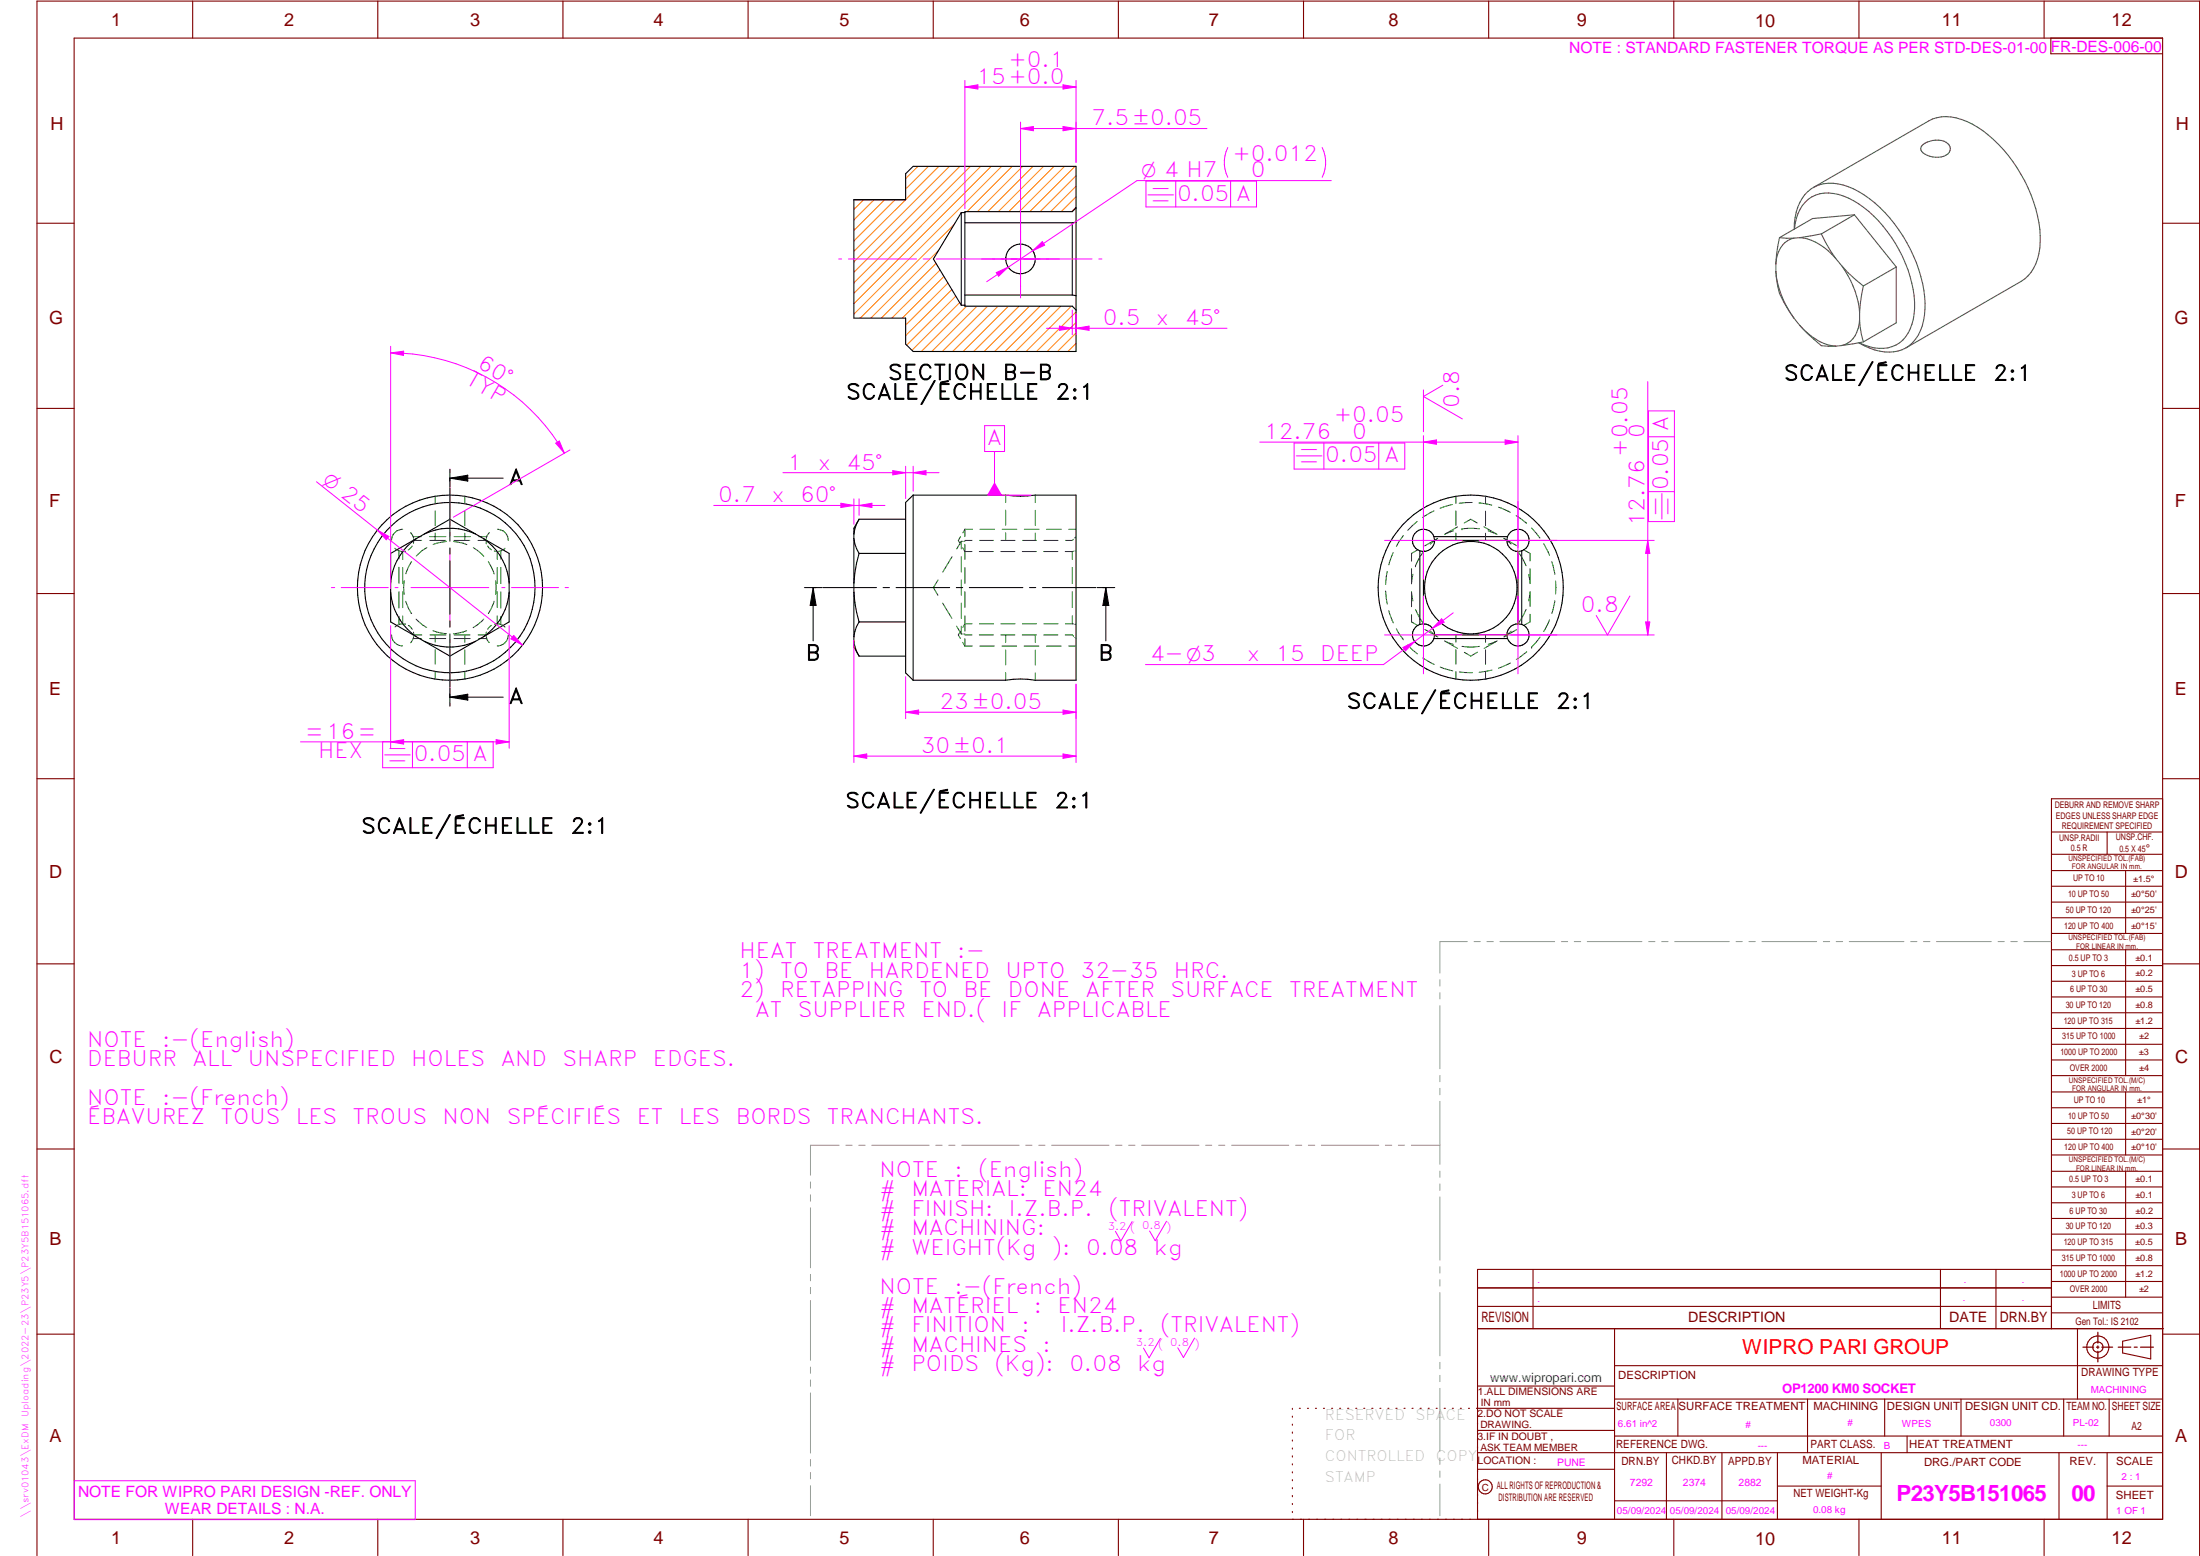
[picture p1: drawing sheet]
<svg xmlns="http://www.w3.org/2000/svg" width="594mm" height="420mm" viewBox="0 0 594 420" stroke-linecap="round" stroke-linejoin="round" font-family="sans-serif">
<g fill="none" stroke="#800000" stroke-width=".3">
<path d="M20 10.3h564v400h-564zM52 .3v10M102 .3v10M152 .3v10M202 .3v10M252 .3v10M302 .3v10M352 .3v10M402 .3v10M452 .3v10M502 .3v10M552 .3v10"/>
<path d="M553.8 10.3v4.2h30.2M10 60.3h10M584 60.3h10M10 110.3h10M584 110.3h10M10 160.3h10M584 160.3h10M10 210.3h10M584 215.7h-30v143.1M584 210.3h10M554 224.7h30M554 230.7h30"/>
<path d="M554 235.1h30M554 239.3h30M569 224.7v6M574 235.1v17M554 243.6h30M554 247.8h30M554 252.1h30M554 256.5h30M574 256.5v33.9M10 260.3h10M554 260.7h30M554 265h30"/>
<path d="M554 269.2h30M554 273.5h30M554 277.7h30M584 260.3h10M554 282h30M554 286.2h30M554 290.4h30M554 294.9h30M554 299.1h30M574 294.9v17M10 310.3h10M554 303.4h30"/>
<path d="M554 307.6h30M554 311.9h30M554 316.3h30M574 316.3v34M584 310.3h10M554 320.5h30M554 324.8h30M554 329h30M554 333.2h30M554 337.5h30M399 358.8h185.2M399 352.8h155"/>
<path d="M399 347.8h155M414 342.8v16M436 358.8v51.5M524 342.8v16M539 342.8v16M554 341.8h30M554 346h30M554 350.3h30M554 354.5h30M554 342.8h-155v67.5M561 358.8v19M10 360.3h10"/>
<path d="M399 374.3h37M436 377.8h148M453.1 377.8v10M488.1 377.8v14.5M508.9 377.8v10M529.5 377.8v10M557.3 377.8v10M569.5 377.8v10M573.2 362.2l7.6-1.6v6.3l-7.6-1.6zM584 368.8h-148M584 360.3h10M349 380.3v.3"/>
<path d="M349 382.4v.3M349 384.6v.3M349 386.7v.3M349 388.8v.3M349 391v.3M349 393.1v.3M349 395.3v.3M349 397.4v.3M349 399.5v.3M350.9 380.3h.2M353.1 380.3h.2M355.2 380.3h.3"/>
<path d="M357.4 380.3h.3M359.6 380.3h.3M361.7 380.3h.3M363.9 380.3h.3M366.1 380.3h.3M368.3 380.3h.2M370.4 380.3h.3M372.6 380.3h.3M374.8 380.3h.3M376.9 380.3h.4M379.1 380.3h.3M381.3 380.3h.3"/>
<path d="M383.4 380.3h.4M385.6 380.3h.3M387.8 380.3h.3M390 380.3h.3M392.2 380.3h.3M394.3 380.3h.3M396.5 380.3h.3M398.7 380.3h37.3M399 396.7h37M399 392.3h185M399 386.2h37M436 387.8h148"/>
<path d="M450 392.3v18M465 392.3v18M480 392.3v18M508 392.3v18M515 387.8v4.5M556 392.3v18M569 392.3v18M52 410.3v9.7M102 410.3v9.7M152 410.3v9.7M202 410.3v9.7M252 410.3v9.7"/>
<path d="M302 410.3v9.7M349 401.7v.3M349 403.8v.4M349 406v.3M349 408.1v.3M352 410.3v9.7M402 410.3v9.7M436 405.3h44M452 410.3v9.7M480 401.3h28M502 410.3v9.7M552 410.3v9.7"/>
<path d="M569 401.3h15M10 420v-419.7h584v419.7"/>
<circle cx="566.5" cy="363.7" r="1.39"/>
<circle cx="566.5" cy="363.8" r="3"/>
<circle cx="401.1" cy="401.5" r="1.9"/>
</g>
<g fill="none" stroke="#f0f" stroke-width=".27">
<path d="M85.5 130.1l55.6 44.1M121.5 126.7v.9M121.5 129.3v12.8M89.5 158.7h.9M92.2 158.7h12.7M106.7 158.7h.8M111 158.7h21M121.5 143.8v.9M121.5 148.2v21M135.5 158.7h.8M138.1 158.7h12.7M152.6 158.7h.9"/>
<path d="M121.5 172.7v.8M121.5 175.3v12.7M138.7 171.6l2.4 2.6-3.1-1.7zM121.5 189.8v.9M305.7 329.9l-3 5.2-1.5-2.6M315 329.8l-3.1 5.2-1.5-2.6M313.3 361.4l-3 5.2-1.5-2.6M322.6 361.3l-3 5.3-1.6-2.7M20.1 399.8h92v10.5h-92z"/>
</g>
<g fill="none" stroke="#949494" stroke-width=".27">
<path d="M396.2 254.3h-7.4v8.5M398.1 254.3h1.6M401.5 254.3h1.8M405 254.3h14.8M421.6 254.3h1.7M425.1 254.3h1.7M428.6 254.3h14.8M445.2 254.3h1.7M448.7 254.3h1.7M452.2 254.3h14.8M468.8 254.3h1.7M472.3 254.3h1.7"/>
<path d="M475.8 254.3h14.8M492.4 254.3h1.7M495.8 254.3h1.8M499.4 254.3h14.7M516 254.3h1.6M519.4 254.3h1.8M522.9 254.3h14.8M539.5 254.3h1.7M543 254.3h1.7M546.5 254.3h7.4M388.8 264.5v1.8M388.8 268.1v1.6"/>
<path d="M388.8 271.6v17M388.8 290.4v1.7M388.8 293.9v1.7M388.8 297.4v17M218.9 319.2v1.6M226.6 309.2h-7.7v8.1M228.4 309.2h1.7M231.9 309.2h1.7M235.4 309.2h15.5M252.7 309.2h1.7M256.2 309.2h1.7M259.7 309.2h15.5"/>
<path d="M277 309.2h1.7M280.5 309.2h1.7M284 309.2h15.5M301.2 309.2h1.8M304.8 309.2h1.7M308.3 309.2h15.5M325.5 309.2h1.7M329.1 309.2h1.6M332.6 309.2h15.4M349.8 309.2h1.7M353.3 309.2h1.7M356.8 309.2h15.5"/>
<path d="M374.1 309.2h1.7M377.6 309.2h1.7M381.1 309.2h7.7M388.8 316.2v1.7M388.8 319.7v1.7M218.9 322.6v1.8M218.9 326.1v16.2M388.8 323.2v17.1M218.9 344.1v1.8M218.9 347.6v1.7M218.9 351.2v16.1M388.8 342.1v1.6"/>
<path d="M388.8 345.6v1.7M388.8 349v17.1M218.9 369.1v1.7M218.9 372.6v1.8M218.9 376.1v16.2M388.8 367.9v1.7M388.8 371.4v1.7M388.8 374.9v17M218.9 394.1v1.8M218.9 397.6v1.7M388.8 393.7v1.7M388.8 397.2v1.7"/>
<path d="M218.9 401.2v8.1M388.8 400.7v8.6"/>
</g>
<path d="M566.5 359.7v3M562.5 363.8h2.9M566.1 363.8h.7M566.5 363.4v.7M566.5 364.9v2.8M567.6 363.8h2.9M572 363.8h3.4M576.3 363.8h.8M578 363.8h3.5" fill="none" stroke="#800000" stroke-width=".34"/>
<g fill="none" stroke="#008000" stroke-width=".27">
<path d="M117.5 134v1.9M117.5 138v3.9M125.5 134v2M125.5 138v3.9M106.6 148a3.1 3.1 0 0 0 2.1 .9M107.7 148.8v2.1M107.7 153.2v4.3M107.7 159.8v4.4M108.7 142.9a3 3 0 0 0-3 3M108.7 148.9v2.2M108.7 153.3v4.3M108.7 159.8v4.3"/>
<path d="M109.2 156.8l-.2 1.9 .1 1.8M109.4 148.8l-.7 .1M109.4 148.8h.1M110.9 143.8a2.84 2.84 0 0 1 .9 2.1M111.2 151.6l-.9 1.5-.7 1.8M111.3 147.4l-1.1 1.1M111.6 144.9h2.2M111.8 145.9l-.2 .8M111.8 145.9h2.1M115.3 147.9l-1.3 .7-1.6 1.6M116 144.9h4.4M116.1 145.9h4.3"/>
<path d="M117.5 143.9v2M120.6 146.2l-3.6 .8M122.5 146.2l2.6 .5 1 .4M122.6 145.9h4.3M122.6 144.9h4.4M125.5 144v1.9M127.8 147.9l1.1 .7 1.7 1.6M129.1 145.9h2.2M129.3 144.9h2.1M131.3 145.9v.7M131.3 146.6h.1M131.7 147.4l1 1.1"/>
<path d="M131.9 151.7l1.5 3.3M132.2 143.8a2.66 2.66 0 0 0-.9 2.1M133.5 148.8l.8 .1M133.9 156.8v3.7M134.3 148.9v2.1M134.3 153.2v4.4M134.3 159.8v4.2M134.3 142.9a2.96 2.96 0 0 1 2.9 3M135.2 148.8v2.2M135.2 153.2v4.4M135.2 159.8v4.4M136.3 148a2.84 2.84 0 0 1-2 .9"/>
<path d="M105.7 171.4a2.96 2.96 0 0 0 3 3M107.7 166.4v2.2M108.7 168.4a3.1 3.1 0 0 0-2 .9M108.7 168.4l.8 .1M108.7 166.3v2.1M109.6 162.3l.7 2 .9 1.4M110.3 168.9l1 1M111.6 172.4h2.1M111.6 170.7l.2 .7M111.8 171.5h2.1M111.8 171.4a3.1 3.1 0 0 1-.9 2.2M112.3 167.2l1.7 1.5 1.2 .8"/>
<path d="M116 172.4h4.3M116.1 171.5h4.3M116.9 170.3l3.6 .8M117.5 171.4v2M117.5 175.4v3.9M122.6 172.4h4.4M122.6 171.5h4.3M125.5 171.5v1.9M125.5 175.5v3.9M126 170.3l-3.6 .9M129.1 171.5h2.2M129.2 172.4h2.2"/>
<path d="M130.6 167.2l-2.8 2.3M131.3 171.4a2.64 2.64 0 0 0 .8 2.1M131.4 170.6l-.1 .8M132.8 168.9l-1.1 1M133.4 162.3l-.7 2-.8 1.4M134.3 168.4l-.8 .1M134.3 166.3v2.1M134.3 168.4a2.84 2.84 0 0 1 2 .9M135.2 166.5v2.1M137.2 171.5a2.89 2.89 0 0 1-2.9 2.9M117.5 181.4v1.9M125.5 181.4v1.9"/>
</g>
<g fill="none" stroke="#000" stroke-width=".3">
<path d="M105.5 149.4l16-9.2 16 9.2v18.5l-16 9.3-16-9.3zM105.5 159.9a16.3 16.3 0 0 0 6.9 12M112.4 145.5a16.3 16.3 0 0 0-6.9 11.9M114.6 144.2a16.2 16.2 0 0 1 13.8 0M130.6 145.5a16 16 0 0 1 6.9 11.9M137.5 159.9a16.3 16.3 0 0 1-6.9 12M114.6 173.2a16.2 16.2 0 0 0 13.8 0"/>
<circle cx="121.5" cy="158.7" r="23"/>
<circle cx="121.5" cy="158.7" r="25"/>
</g>
<g fill="none" stroke="#545659" stroke-width=".3">
<path d="M519.3 39a5.9 5.9 0 0 1 6.7-.2 1.99 1.99 0 0 1 .5 2 1.99 1.99 0 0 1-1.6 1.4 5.6 5.6 0 0 1-6.2-1.6 1.36 1.36 0 0 1 .6-1.6zM489.7 50.6l31.1-17.9a11.3 11.3 0 0 1 10.3 .1 33.8 33.8 0 0 1 14.7 14.3 32.7 32.7 0 0 1 4.8 21.4 11.2 11.2 0 0 1-4.8 7.5l-31.1 17.9M500.8 58l-11.3 1-9 5.2M500.8 58l-9 5.2M500.8 58l11.3 14.1M479.5 71.2v2.1M479.5 73.3a18.8 18.8 0 0 0 3.5 10.5l1.4 2.1M479.5 73.3a25.4 25.4 0 0 0 4.9 12.6M480.5 64.2l3.9 .1M480.5 64.2l-.8 4.7-.2 2.3M484.4 64.3a6.8 6.8 0 0 0-4.9 6.9M484.5 61.9a13.1 13.1 0 0 1 4.7-11 11.3 11.3 0 0 1 11.3 .1 37.6 37.6 0 0 1 17.7 21.9 23.6 23.6 0 0 1 .4 16.4 9.9 9.9 0 0 1-3.9 4.6"/>
<path d="M484.6 61.8a10.2 10.2 0 0 1 5.7-9.1 12.2 12.2 0 0 1 10.2 1.5 35.6 35.6 0 0 1 16.5 29 11.9 11.9 0 0 1-4.1 9.4 9.9 9.9 0 0 1-9.5 .5l-1.4-.6M486 64.2l-1.6 .1M486 64.2a14.3 14.3 0 0 1 9.7 5.6M491.8 63.2l-5.8 1M491.8 63.2l2.5 4.5 1.4 2.1M495.7 69.8l1.6 1.9M497.3 71.7a25.7 25.7 0 0 1 4.9 12.6M497.3 71.7l1.8 2 4.1 3.5M503.2 77.2l-1 7.1M512.1 72.1l-8.9 5.1M512.1 72.1v15.1l-8.9 5.1M484.4 85.9l1.6 1.9"/>
<path d="M486 87.8l1.8 2 4 3.5 3.9 .2M486 87.8a15.4 15.4 0 0 0 9.7 5.7M497.3 93.3l-1.6 .2M501.9 92.6a13.9 13.9 0 0 0 11.7 1.8l1.1-.5M502.2 84.3v2.1M502.2 86.4a6.8 6.8 0 0 1-4.9 6.9M502.2 86.4l.1 2 .9 3.9M503.2 92.3l-5.9 1"/>
</g>
<path d="M121.5 126.7v4.8M121.5 131.7v14.4M121.5 129.1h14.4M121.5 129.1l4.8-.8v1.6zM121.5 148v1.6M121.5 151.4v14.5M121.5 167.6v1.8M121.5 171.2v14.4M121.5 188.3l4.8-.8v1.6zM121.5 185.8v4.9M121.5 188.3h14.4" fill="none" stroke="#000" stroke-width=".27"/>
<path d="M121.5 129.1l4.8-.8v1.6zM121.5 188.3l4.8-.8v1.6z" fill="#000"/>
<path d="M138.7 171.6l2.4 2.6-3.1-1.7z" fill="#f0f"/>
<path d="M101.9 143.1l3.1 1.8-.7 .9z" fill="none" stroke="#f0f" stroke-width=".27"/>
<path d="M101.9 143.1l3.1 1.8-.7 .9z" fill="#f0f"/>
<g fill="none" stroke="#000" stroke-width=".3">
<path d="M230.6 53.9h14M244.6 53.9v-7l2-2h44v50h-44l-2-2v-7h-14v-32M259.6 57.4v25M259.6 57.4h1M259.6 57.4l-7.6 12.5 7.6 12.5M290.6 60l-1 .2M290.6 56.1l-1 1.1h-29v25.5h29l1 1M260.6 79.7h29M260.6 60.2h29M289.6 60.2v19.5M289.6 79.7l1 .1M259.6 82.4h1"/>
<path d="M246.6 133.7h25a27.2 27.2 0 0 0 8 0h11v50h-11a23.8 23.8 0 0 0-8 0h-25M246.6 133.7v50M246.6 133.7l-2 2v46l2 2M230.6 145.5l.2 1.4 1.2 2.5M230.6 159.9l.7 5.4 .7 2.6M232 140.2h12.6M232 149.4h12.6M232 140.2l-1.4 2.4v32.1l1.4 2.5M232 140.2l-1.2 2.6-.2 1.4M232 149.4l-.7 2.7-.7 5.3M383.4 148.8v19.8M383.4 148.8l1 .1"/>
<path d="M384.4 148.9v19.5M387.2 144.9l.2 1M387.2 144.9a3 3 0 0 0-4.9-1.1 3 3 0 0 0 1.1 5M387.2 144.9h19.9M387.4 145.9h19.5M387.4 145.9a2.98 2.98 0 0 1-3 3M406.9 145.9a3.1 3.1 0 0 0 3 3M407.1 144.9l-.2 1M407.1 144.9a3 3 0 0 1 4.9-1.1 3 3 0 0 1-1.1 5M409.9 148.9v19.5M410.9 148.8l-1 .1M410.9 148.8v19.8"/>
<path d="M230.6 173.2l.7 2.7 .7 1.3M232 167.9h12.6M232 177.2h12.6M232 167.9l-.7 1.3-.7 2.7M383.4 168.6a2.99 2.99 0 0 0-1.1 5 2.99 2.99 0 0 0 4.9-1.2M384.4 168.4l-1 .2M384.4 168.4a2.92 2.92 0 0 1 3 3.1M387.2 172.4h19.9M387.4 171.5l-.2 .9M387.4 171.4h19.5M406.9 171.5l.2 .9M409.9 168.4a2.98 2.98 0 0 0-3 3.1"/>
<path d="M409.9 168.4l1 .2M410.9 168.6a3 3 0 0 1 1.1 5 3 3 0 0 1-4.9-1.2"/>
<circle cx="275.6" cy="69.9" r="4"/>
<circle cx="397.1" cy="158.7" r="25"/>
<circle cx="397.2" cy="158.7" r="12.5"/>
</g>
<g fill="none" stroke="#008000" stroke-width=".27">
<path d="M271.6 133.7v2M271.6 137.8v4M279.6 133.7v2M279.6 137.8v4.1M387.2 138l-3 1.7M392.3 136.2l-3.4 1M393.1 134v1.9M393.1 138v3.9M397.5 135.7l-3.5 .2M399.4 135.8l3.4 .6M401.1 134v2M401.1 138v3.9"/>
<path d="M404.6 136.9l3.2 1.4M409.4 139.2l2.8 2.1M230.6 143.9v.3M230.8 143.2l-.1 .3M253.3 156.6l-1.3 2.1 1.3 2M257.1 150.3l-2.5 4.2M259.4 144.9l-.6 1 .5 1M259.6 146.2v2M259.6 150.3v4.2M259.6 156.6v4.1M259.6 146.2l-1.2 2M259.6 146.2h.3"/>
<path d="M260 147.9l.6 1h1.9M260.3 146.2h.3M260.6 142.9v2M260.6 147v4M260.6 153.2v4.4M260.6 159.8v4.2M260.6 145.9h1.9M260.6 142.9l-.6 1M260.6 142.9h2M264.4 148.9h3.9M264.5 145.9h3.8M264.6 142.9h4"/>
<path d="M270.2 148.9h3.9M270.3 145.9h3.8M270.6 142.9h4M271.6 143.9v2M276 148.9h3.9M276.1 145.9h3.8M276.6 142.9h4M279.6 143.9v2M281.8 148.9h3.9M281.9 145.9h3.8M282.6 142.9h4M287.6 148.9h2"/>
<path d="M288.6 142.9h2M289.6 148.9v2.1M289.6 153.2v4.4M289.6 159.8v4.2M289.9 145.6l-.3 .3h-1.9M289.9 148.8l-.3 .1M290.6 144.9l-.4 .3M290.6 148.8h-.3M374.2 159.6l.4 3.5M374.6 154.3l-.4 3.5M376.2 149.2l-1.2 3.3M379 144.6l-1.9 3"/>
<path d="M381.2 153.6v4M381.2 159.8v4M381.2 159.9l.3 2.4M381.5 155.1l-.3 2.3M382.2 152.8h.1M382.7 140.8l-2.6 2.4M382.9 148.4l-1.7 1v2.1M384.6 148.7l-.9 1.3-1.5 2.8M388.1 145.5l-1.9 1.4M388.2 145.4l-3.5 2M392.5 143.3l-2.2 .9M393.1 143.9v2"/>
<path d="M393.6 142.3l-3.5 2M394.8 142.8h.1M398.9 141.2l-1.7-1-1.8 1M399.5 142.8h-4.7M400.7 142.2l3.5 2.1M401.1 144v1.9M401.9 143.3l2.2 .9M406.1 145.3l3.5 2.1M406.3 145.5l1.7 1.4M409.7 148.7h.1M409.7 148.7l2.4 4.1M411.4 148.4l1.8 1v2.1"/>
<path d="M412.8 155.1l.4 2.3M413.2 159.9l-.4 2.4M413.2 153.5v4.1M413.2 159.7v4.1M413.6 142.6l2.2 2.7M416.8 146.8l1.6 3.1M419.1 151.7l.8 3.4M420.1 156.9v3.5M230.6 173.2v.3M230.7 173.9l.1 .3M254.5 162.9l2.5 4.1M258.3 169.1l1.3 2.1"/>
<path d="M259.4 170.4l-.6 1.1 .5 .9M259.6 162.9v4.1M259.6 169.1v2.1M259.6 171.2h.3M260 173.4l.6 1.1M260.2 171.2h.4M260.6 166.3v4.1M260.6 171.4h1.9M260.6 172.5v2M260.6 174.5h1.9M262.5 168.4h-1.9l-.6 1M264.4 171.4h3.9"/>
<path d="M264.5 168.4h3.8M264.6 174.5h3.9M270.2 171.4h3.9M270.3 168.4h3.8M270.6 174.5h3.9M271.6 171.5v1.9M271.6 175.5v4M276 171.4h3.9M276.1 168.4h3.8M276.6 174.5h3.9M279.6 171.5v2M279.6 175.6v4"/>
<path d="M281.8 171.4h3.9M281.9 168.4h3.8M282.6 174.5h3.9M287.6 171.4h2l.3 .4M287.7 168.4h1.9M288.6 174.5h2M289.6 166.3v2.1M289.6 168.4l.2 .1M290.2 168.6h.4M290.3 172.1l.3 .3M375 164.9l1.3 3.3M377.1 169.8l1.9 3"/>
<path d="M380.1 174.2l2.6 2.4M381.2 165.9v2l1.7 1.1M382.2 164.5l1.5 2.9 .9 1.3M384.2 177.7l3.1 1.7M384.8 170l3.5 2M386.2 170.4l1.9 1.5M390.1 173.1l3.5 2M390.3 173.2l2.1 .8M393.1 171.4v2M393.1 175.4v3.9M394.8 174.5l3.2 .2 1.5-.2M398.9 176.1l-1.7 1.1-1.8-1.1"/>
<path d="M401.1 171.5v1.9M401.1 175.5v3.9M404.1 173.2l-2.2 .8M404.3 173.1l-3.5 2M407.9 179l-3.2 1.4M408 170.4l-1.7 1.5M409.6 170l-3.5 2M412.1 164.5l-2.4 4.2M412.3 176l-2.9 2.1M413.2 165.9v2l-1.8 1M413.6 174.8h.1M415.9 172l-2.3 2.8"/>
<path d="M418.4 167.4l-1.6 3.1M419.9 162.2l-.8 3.5M271.6 181.7v2M279.6 181.7v2M388.9 180.1l3.4 1M393.1 181.4v1.9M394.1 181.4l3.5 .3M401.1 181.4v1.9M402.9 180.9l-3.5 .7"/>
</g>
<g fill="none" stroke="#f0f" stroke-width=".27">
<path d="M260.6 21.7v34.6M260.6 23.5l3.5-.6v1.1zM290.6 21.7v22.2M275.6 59.4v21M226.5 69.9h.8M229.1 69.9h18.4M249.3 69.9h1.7M252.8 69.9h42.1M296.7 69.9h.9M384.4 135.4v21M409.9 135.4v21M373.9 145.9h21"/>
<path d="M399.4 145.9h21M373.9 171.4h21M384.4 161v20.9M399.4 171.4h21M409.9 161v20.9"/>
</g>
<g fill="none" stroke="#000" stroke-width=".27">
<path d="M217.2 158.7h4.8M219.6 158.7l.8 4.8h-1.6zM219.6 158.7v14.4M222.2 158.7h14.5M238.5 158.7h1.7M242 158.7h14.4M258.2 158.7h1.8M261.7 158.7h14.5M278 158.7h1.7M281.5 158.7h14.4M296.2 158.7h4.8M298.6 158.7v14.4"/>
<path d="M298.6 158.7l.8 4.8h-1.6z"/>
</g>
<path d="M219.6 158.7l.8 4.8h-1.6zM298.6 158.7l.8 4.8h-1.6z" fill="#000"/>
<g fill="none" stroke="#ff8000" stroke-width=".27">
<path d="M233.2 53.9l-2.6 2.7M236 53.9l-5.4 5.5M238.9 53.9l-8.3 8.3M241.7 53.9l-11.1 11.2M244.6 53.9l-14 14M247.9 44.9l-3.3 3.3M250.7 44.9l-6.1 6.2M253.5 44.9l-8.9 9M256.4 44.9l-25.8 25.8M259.2 44.9l-28.6 28.6M262 44.9l-31.4 31.5M264.8 44.9l-34.2 34.3"/>
<path d="M267.7 44.9l-37.1 37.1M270.5 44.9l-39.9 39.9M273.3 44.9l-12.2 12.3M276.2 44.9l-12.3 12.2M279 44.9l-12.3 12.3M281.8 44.9l-12.2 12.3M284.6 44.9l-12.2 12.3M287.5 44.9l-12.3 12.3M290.3 44.9l-12.2 12.3M290.6 56l-1.2 1.1M290.6 47.5l-9.7 9.7M290.6 53.1l-4.1 4"/>
<path d="M290.6 50.3l-6.9 6.9M252.8 71.1l-14.8 14.8M253.4 67.6l-18.2 18.3M253.9 72.9l-13.1 13M254.9 74.6l-11.2 11.3M256 76.4l-11.4 11.4M257 78.2l-12.4 12.4M257.7 60.6l-25.4 25.3M258.1 80l-13.3 13.2M259.2 81.7l-13 12.9M261 82.7l-12.2 12.2M263.9 82.7l-12.3 12.2"/>
<path d="M266.7 82.7l-12.2 12.2M269.5 82.7l-12.2 12.2M272.3 82.7l-12.2 12.2M275.2 82.7l-12.3 12.2M278 82.7l-12.2 12.2M280.8 82.7l-12.2 12.2M283.7 82.7l-12.3 12.2M286.5 82.7l-12.3 12.2M289.3 82.7l-12.2 12.2M290.6 92.7l-2.2 2.2M290.6 89.9l-5 5M290.6 87.1l-7.9 7.8"/>
<path d="M290.6 84.2l-10.7 10.7"/>
</g>
<path d="M260.6 23.5l3.5-.6v1.1z" fill="#f0f"/>
<path d="M287.1 22.9l3.5 .6-3.5 .5z" fill="none" stroke="#f0f" stroke-width=".27"/>
<path d="M287.1 22.9l3.5 .6-3.5 .5z" fill="#f0f"/>
<path d="M260.6 23.5h30M408 145.9h38.7M445 145.9l.5 3.5h-1.1zM408 171.4h38.7" fill="none" stroke="#f0f" stroke-width=".27"/>
<path d="M445 145.9l.5 3.5h-1.1z" fill="#f0f"/>
<path d="M444.4 167.9h1.1l-.5 3.6z" fill="none" stroke="#f0f" stroke-width=".27"/>
<path d="M444.4 167.9h1.1l-.5 3.6z" fill="#f0f"/>
<path d="M384.4 117.6v30.3M406.4 118.8l3.5 .6-3.5 .6zM409.9 117.6v30.3M445 103v68.4" fill="none" stroke="#f0f" stroke-width=".27"/>
<path d="M406.4 118.8l3.5 .6-3.5 .6z" fill="#f0f"/>
<path d="M384.4 119.4l3.5-.6v1.2z" fill="none" stroke="#f0f" stroke-width=".27"/>
<path d="M384.4 119.4l3.5-.6v1.2z" fill="#f0f"/>
<path d="M275.6 33v35.9M287.1 34.2l3.5 .5-3.5 .6zM290.6 33v10.9M340.2 119.4h69.7" fill="none" stroke="#f0f" stroke-width=".27"/>
<path d="M287.1 34.2l3.5 .5-3.5 .6z" fill="#f0f"/>
<path d="M275.6 34.7l3.5-.5v1.1z" fill="none" stroke="#f0f" stroke-width=".27"/>
<path d="M275.6 34.7l3.5-.5v1.1z" fill="#f0f"/>
<path d="M275.6 34.7h50.3M331.5 39.8a9 9 0 0 0 0 8.1M357 39.8a9 9 0 0 1 0 8.1M359.5 48.8h-52.5l-40.6 27.3M269 73.6l3.2-1.5-2.5 2.5z" fill="none" stroke="#f0f" stroke-width=".27"/>
<path d="M269 73.6l3.2-1.5-2.5 2.5z" fill="#f0f"/>
<path d="M278.9 67.7l2.6-2.5 .6 1z" fill="none" stroke="#f0f" stroke-width=".27"/>
<path d="M278.9 67.7l2.6-2.5 .6 1z" fill="#f0f"/>
<g fill="none" stroke="#f0f" stroke-width=".27">
<path d="M268.1 69.9h.1M268.4 69.9h.2M270.3 69.9h10.5M275.6 62.4v.2M275.6 62.8v.1M275.6 64.7v10.5M275.6 76.9v.1M275.6 77.3v.1M282.6 69.9h.1M282.9 69.9h.2M286.1 88.1l3.5 .5-3.5 .6zM289.6 83.7v6.7"/>
<path d="M290.6 84.7v5.7"/>
</g>
<path d="M286.1 88.1l3.5 .5-3.5 .6z" fill="#f0f"/>
<path d="M290.6 88.6l3.5-.5v1.1z" fill="none" stroke="#f0f" stroke-width=".27"/>
<path d="M290.6 88.6l3.5-.5v1.1z" fill="#f0f"/>
<path d="M282.6 88.6h48.7M268.6 121.9v11.8" fill="none" stroke="#f0f" stroke-width=".27"/>
<path d="M268.6 130.2l2 3.5h-4z" fill="#f0f"/>
<path d="M265.9 114.9h5.4v7h-5.4zM266.8 133.7h11.7M105.5 169v33.1M137.5 169v33.1M105.5 200.3l3.5-.6v1.2z" fill="none" stroke="#f0f" stroke-width=".27"/>
<path d="M105.5 200.3l3.5-.6v1.2z" fill="#f0f"/>
<path d="M134 199.7l3.5 .6-3.5 .6z" fill="none" stroke="#f0f" stroke-width=".27"/>
<path d="M134 199.7l3.5 .6-3.5 .6z" fill="#f0f"/>
<path d="M105.5 93.5v65.4M150.1 119.7l.9-.6 1.4 3.2zM153.9 121.5l-31.5 18.2M81.1 200.3h56.4" fill="none" stroke="#f0f" stroke-width=".27"/>
<path d="M150.1 119.7l.9-.6 1.4 3.2z" fill="#f0f"/>
<path d="M105.5 95.3l3.5-.5v1.2z" fill="none" stroke="#f0f" stroke-width=".27"/>
<path d="M105.5 95.3l3.5-.5v1.2z" fill="#f0f"/>
<path d="M105.5 95.3a54.2 54.2 0 0 1 46.9 27M227.1 135.9l3.5 .6-3.5 .5zM230.6 134.7v6.9M232 134.7v4.4" fill="none" stroke="#f0f" stroke-width=".27"/>
<path d="M227.1 135.9l3.5 .6-3.5 .5z" fill="#f0f"/>
<path d="M232 136.5l3.5-.6v1.1z" fill="none" stroke="#f0f" stroke-width=".27"/>
<path d="M232 136.5l3.5-.6v1.1z" fill="#f0f"/>
<path d="M192.7 136.5h46.3M241.1 127.1l3.5 .5-3.5 .6zM244.6 125.9v8.7M246.6 125.9v6.7" fill="none" stroke="#f0f" stroke-width=".27"/>
<path d="M241.1 127.1l3.5 .5-3.5 .6z" fill="#f0f"/>
<path d="M246.6 127.6l3.5-.5v1.1z" fill="none" stroke="#f0f" stroke-width=".27"/>
<path d="M246.6 127.6l3.5-.5v1.1z" fill="#f0f"/>
<path d="M384.4 105.3v11.3M389.6 104l-5.2 3.1 10.5 6M211.4 127.6h42.2M230.6 172.9v33M440.1 161l-6 10.4-3.1-5.2M290.6 184.7v21.2M230.6 204.2l3.5-.6v1.2z" fill="none" stroke="#f0f" stroke-width=".27"/>
<path d="M230.6 204.2l3.5-.6v1.2z" fill="#f0f"/>
<path d="M287.1 203.6l3.5 .6-3.5 .6z" fill="none" stroke="#f0f" stroke-width=".27"/>
<path d="M287.1 203.6l3.5 .6-3.5 .6z" fill="#f0f"/>
<path d="M244.6 182.7v11.4M244.6 192.3l3.5-.6v1.2zM290.6 184.7v9.4M230.6 204.2h60" fill="none" stroke="#f0f" stroke-width=".27"/>
<path d="M244.6 192.3l3.5-.6v1.2z" fill="#f0f"/>
<path d="M287.1 191.7l3.5 .6-3.5 .6z" fill="none" stroke="#f0f" stroke-width=".27"/>
<path d="M287.1 191.7l3.5 .6-3.5 .6z" fill="#f0f"/>
<path d="M389.3 167.1l.7 .9-3.2 1.7zM392.4 165.5l-18.8 14h-64.3M244.6 192.3h46" fill="none" stroke="#f0f" stroke-width=".27"/>
<path d="M389.3 167.1l.7 .9-3.2 1.7z" fill="#f0f"/>
<path d="M378.8 174.8l3.2-1.6-2.5 2.6z" fill="none" stroke="#f0f" stroke-width=".27"/>
<path d="M378.8 174.8l3.2-1.6-2.5 2.6z" fill="#f0f"/>
<path d="M309.4 48.9h29.9v7h-29.9zM317.5 48.9v7M332.3 48.9v7M349.5 119.6h29.8v7.1h-29.8zM357.5 119.6v7.1M372.3 119.6v7.1M445.1 117.9h7.1M445.1 111h7.1v29.8h-7.1zM445.1 132.8h7.1M103.3 200.3h29.9v7h-29.9zM111.4 200.3v7M126.2 200.3v7" fill="none" stroke="#f0f" stroke-width=".27"/>
<g font-size="6" fill="#f0f">
<text x="512.1" y="405.2">P23Y5B151065</text>
<text x="559.4" y="405.2">00</text>
</g>
<g font-size="5.7" fill="#f0f">
<text x="263.7" y="22.6">15+0.0</text>
<text x="272.3" y="18.1">+0.1</text>
<text x="294.8" y="33.9">7.5±0.05</text>
<text x="332.8" y="43.3">+0.012</text>
<text x="337.7" y="47.9">0</text>
<text x="317.8" y="54.1">0.05 A</text>
<text x="297.8" y="87.8">0.5</text>
<text x="312.2" y="87.8">x</text>
<text x="319.9" y="87.8">45°</text>
<text x="128.6" y="99.2" transform="rotate(30 128.6 99.2)">60°</text>
<text x="125.6" y="103.5" transform="rotate(30 125.6 103.5)">TYP</text>
<text x="360.2" y="114">+0.05</text>
<text x="394" y="110.1" transform="rotate(-90 394 110.1)">0.8</text>
<text x="341.4" y="118.5">12.76</text>
<text x="365.1" y="118.5">0</text>
<text x="444.1" y="118.4" transform="rotate(-90 444.1 118.4)">0</text>
<text x="266.6" y="120.2">A</text>
<text x="357.9" y="124.9">0.05 A</text>
<text x="439.5" y="123.3" transform="rotate(-90 439.5 123.3)">+0.05</text>
<text x="212.6" y="126.8">1</text>
<text x="220.8" y="126.8">x</text>
<text x="228.6" y="126.8">45°</text>
<text x="194" y="135.6">0.7</text>
<text x="208.3" y="135.6">x</text>
<text x="216.1" y="135.6">60°</text>
<text x="450.4" y="132.4" transform="rotate(-90 450.4 132.4)">0.05 A</text>
<text x="444.1" y="142.1" transform="rotate(-90 444.1 142.1)">12.76</text>
<text x="426.9" y="165.3">0.8</text>
<text x="310.6" y="178.6">4-O3</text>
<text x="336.7" y="178.6">x</text>
<text x="344.5" y="178.6">15</text>
<text x="356.5" y="178.6">DEEP</text>
<text x="253.7" y="191.4">23±0.05</text>
<text x="82.4" y="199.4">=16=</text>
<text x="248.7" y="203.3">30±0.1</text>
<text x="85.9" y="204.7">HEX</text>
<text x="111.7" y="205.5">0.05 A</text>
<text x="199.7" y="258.7">HEAT</text>
<text x="199.7" y="264">1)</text>
<text x="210.7" y="264">TO</text>
<text x="219.5" y="258.7">TREATMENT</text>
<text x="222.6" y="264">BE</text>
<text x="234.6" y="264">HARDENED</text>
<text x="258.5" y="258.7">:-</text>
<text x="271.5" y="264">UPTO</text>
<text x="291.8" y="264">32-35</text>
<text x="317" y="264">HRC.</text>
<text x="199.7" y="269.2">2)</text>
<text x="210.7" y="269.2">RETAPPING</text>
<text x="248.3" y="269.2">TO</text>
<text x="260.2" y="269.2">BE</text>
<text x="272.2" y="269.2">DONE</text>
<text x="293.2" y="269.2">AFTER</text>
<text x="316.1" y="269.2">SURFACE</text>
<text x="348.2" y="269.2">TREATMENT</text>
<text x="203.9" y="274.5">AT</text>
<text x="215.4" y="274.5">SUPPLIER</text>
<text x="248.8" y="274.5">END.(</text>
<text x="270.5" y="274.5">IF</text>
<text x="280.1" y="274.5">APPLICABLE</text>
<text x="23.6" y="282.6">NOTE</text>
<text x="23.6" y="287.9">DEBURR</text>
<text x="43.8" y="282.6">:-(English)</text>
<text x="52" y="287.9">ALL</text>
<text x="66.9" y="287.9">UNSPECIFIED</text>
<text x="111.1" y="287.9">HOLES</text>
<text x="135.2" y="287.9">AND</text>
<text x="151.9" y="287.9">SHARP</text>
<text x="176.3" y="287.9">EDGES.</text>
<text x="23.6" y="298.4">NOTE</text>
<text x="43.8" y="298.4">:-(French)</text>
<text x="23.6" y="303.6">ÉBAVUREZ</text>
<text x="59.6" y="303.6">TOUS</text>
<text x="79.9" y="303.6">LES</text>
<text x="95.2" y="303.6">TROUS</text>
<text x="119.5" y="303.6">NON</text>
<text x="136.8" y="303.6">SPÉCIFIÉS</text>
<text x="171.9" y="303.6">ET</text>
<text x="183.3" y="303.6">LES</text>
<text x="198.7" y="303.6">BORDS</text>
<text x="223.3" y="303.6">TRANCHANTS.</text>
<text x="237.5" y="317.8">NOTE</text>
<text x="257.7" y="317.8">:</text>
<text x="264.1" y="317.8">(English)</text>
<text x="237.5" y="323">#</text>
<text x="246.1" y="323">MATERIAL:</text>
<text x="281.5" y="323">EN24</text>
<text x="237.5" y="328.3">#</text>
<text x="246.1" y="328.3">FINISH:</text>
<text x="272.4" y="328.3">I.Z.B.P.</text>
<text x="299.3" y="328.3">(TRIVALENT)</text>
<text x="237.5" y="333.5">#</text>
<text x="246.1" y="333.5">MACHINING:</text>
<text x="237.5" y="338.8">#</text>
<text x="246.1" y="338.8">WEIGHT(Kg</text>
<text x="284" y="338.8">):</text>
<text x="293.3" y="338.8">0.08</text>
<text x="311.6" y="338.8">kg</text>
<text x="237.5" y="349.3">NOTE</text>
<text x="257.7" y="349.3">:-(French)</text>
<text x="237.5" y="354.5">#</text>
<text x="237.5" y="359.8">#</text>
<text x="246.1" y="359.8">FINITION</text>
<text x="246.1" y="354.5">MATÉRIEL</text>
<text x="275.8" y="359.8">:</text>
<text x="279.2" y="354.5">:</text>
<text x="285.6" y="354.5">EN24</text>
<text x="286.4" y="359.8">I.Z.B.P.</text>
<text x="313.3" y="359.8">(TRIVALENT)</text>
<text x="237.5" y="365">#</text>
<text x="246.1" y="365">MACHINES</text>
<text x="281.5" y="365">:</text>
<text x="237.5" y="370.3">#</text>
<text x="246.1" y="370.3">POIDS</text>
<text x="268.5" y="370.3">(Kg):</text>
<text x="288.8" y="370.3">0.08</text>
<text x="307.1" y="370.3">kg</text>
</g>
<g font-size="5.7">
<text x="228.5" y="107.8">SCALE/ÉCHELLE</text>
<text x="239.8" y="102.6">SECTION</text>
<text x="270.8" y="102.6">B-B</text>
<text x="285" y="107.8">2:1</text>
<text x="481.7" y="102.7">SCALE/ÉCHELLE</text>
<text x="538.2" y="102.7">2:1</text>
<text x="137.4" y="130.9">A</text>
<text x="217.5" y="178.3">B</text>
<text x="296.6" y="178.3">B</text>
<text x="137.4" y="190">A</text>
<text x="363.6" y="191.3">SCALE/ÉCHELLE</text>
<text x="420.2" y="191.3">2:1</text>
<text x="228.3" y="218.2">SCALE/ÉCHELLE</text>
<text x="284.8" y="218.2">2:1</text>
<text x="97.5" y="225">SCALE/ÉCHELLE</text>
<text x="154.1" y="225">2:1</text>
</g>
<text font-size="5.6" fill="#f00" x="470.5" y="365.5">WIPRO PARI GROUP</text>
<g font-size="5.4" fill="#f0f">
<text x="308.3" y="47.9">O 4 H7</text>
<text x="309.8" y="54.1">d</text>
<text x="349.8" y="124.9">d</text>
<text x="86.9" y="130.2" transform="rotate(38 86.9 130.2)">O 25</text>
<text x="450.4" y="140.5" transform="rotate(-90 450.4 140.5)">d</text>
<text x="103.7" y="205.5">d</text>
</g>
<g font-size="4.9" fill="#800000">
<text x="30" y="6.9">1</text>
<text x="76.7" y="6.9">2</text>
<text x="127" y="6.9">3</text>
<text x="176.5" y="6.9">4</text>
<text x="226.7" y="6.9">5</text>
<text x="275.4" y="6.9">6</text>
<text x="326.4" y="6.9">7</text>
<text x="375" y="6.9">8</text>
<text x="425.8" y="6.9">9</text>
<text x="473.9" y="7.3">10</text>
<text x="524.3" y="6.9">11</text>
<text x="570.2" y="6.9">12</text>
<text x="13.6" y="35.1">H</text>
<text x="587.6" y="35.1">H</text>
<text x="13.2" y="87.5">G</text>
<text x="587.2" y="87.5">G</text>
<text x="13.2" y="137">F</text>
<text x="587.2" y="137">F</text>
<text x="13.2" y="187.6">E</text>
<text x="587.2" y="187.6">E</text>
<text x="13.2" y="237">D</text>
<text x="587.2" y="237">D</text>
<text x="13.4" y="287.1">C</text>
<text x="587.4" y="287.1">C</text>
<text x="13.4" y="336.2">B</text>
<text x="587.4" y="336.2">B</text>
<text x="13.4" y="389.3">A</text>
<text x="587.4" y="389.3">A</text>
<text x="30" y="416.9">1</text>
<text x="76.7" y="416.9">2</text>
<text x="127" y="416.9">3</text>
<text x="176.5" y="416.9">4</text>
<text x="226.7" y="416.9">5</text>
<text x="275.4" y="416.9">6</text>
<text x="326.4" y="416.9">7</text>
<text x="375" y="416.9">8</text>
<text x="425.8" y="416.9">9</text>
<text x="473.9" y="417.3">10</text>
<text x="524.3" y="416.9">11</text>
<text x="570.2" y="416.9">12</text>
</g>
<g font-size="4.2" fill="#f0f">
<text x="423.7" y="14.3">NOTE : STANDARD FASTENER TORQUE AS PER STD-DES-01-00</text>
<text x="553.8" y="14">FR-DES-006-00</text>
<text x="21.1" y="404.3">NOTE FOR WIPRO PARI DESIGN -REF. ONLY</text>
<text x="44.5" y="408.8">WEAR DETAILS : N.A.</text>
</g>
<g font-size="3.9" fill="#800000">
<text x="400" y="357.1">REVISION</text>
<text x="455.9" y="357.1">DESCRIPTION</text>
<text x="526.4" y="357.1">DATE</text>
<text x="540" y="357.1">DRN.BY</text>
</g>
<g font-size="3.9" fill="#c0c0c0">
<text x="357.8" y="383.3">RESERVED</text>
<text x="382.3" y="383.3">SPACE</text>
<text x="357.8" y="388.9">FOR</text>
<text x="357.8" y="394.5">CONTROLLED</text>
<text x="387.8" y="394.5">COPY</text>
<text x="357.8" y="400">STAMP</text>
</g>
<text font-size="3.6" fill="#f0f" x="481.2" y="376.1">OP1200 KM0 SOCKET</text>
<text font-size="3.5" fill="#00f" x="402.4" y="373.3">www.wipropari.com</text>
<g font-size="3.1" fill="#800000">
<text x="565.1" y="353.5">LIMITS</text>
<text x="562" y="371.7">DRAWING TYPE</text>
<text x="437" y="372.3">DESCRIPTION</text>
<text x="436.5" y="380.8">SURFACE AREA</text>
<text x="453.3" y="380.8">SURFACE TREATMENT</text>
<text x="489.7" y="380.8">MACHINING</text>
<text x="509.5" y="380.8">DESIGN UNIT</text>
<text x="530.6" y="380.8">DESIGN UNIT CD.</text>
<text x="558" y="380.6">TEAM NO.</text>
<text x="570.3" y="380.7">SHEET SIZE</text>
<text x="575.6" y="386.1">A2</text>
<text x="436.4" y="391.1">REFERENCE DWG.</text>
<text x="437.8" y="395.5">DRN.BY</text>
<text x="451.4" y="395.4">CHKD.BY</text>
<text x="466.6" y="395.5">APPD.BY</text>
<text x="486.7" y="395.4">MATERIAL</text>
<text x="488.9" y="390.9">PART CLASS.</text>
<text x="515.6" y="390.9">HEAT TREATMENT</text>
<text x="519.6" y="395.9">DRG./PART CODE</text>
<text x="558.9" y="395.5">REV.</text>
<text x="571.4" y="395.6">SCALE</text>
<text x="484.3" y="404.2">NET WEIGHT-Kg</text>
<text x="571.4" y="404.7">SHEET</text>
</g>
<text font-size="3" fill="#800000" x="579.5" y="230.1">°</text>
<g font-size="2.8" fill="#f0f">
<text x="299.1" y="332.1">3.2 ( 0.8 )</text>
<text x="306.7" y="363.6">3.2 ( 0.8 )</text>
<text x="420.5" y="396">PUNE</text>
<text x="440.1" y="401.2">7292</text>
<text x="454.4" y="401.2">2374</text>
<text x="469.5" y="401.2">2882</text>
</g>
<g font-size="2.8" fill="#800000">
<text x="560.4" y="357.7">Gen Tol.: IS 2102</text>
<text x="399.1" y="376.6">1.ALL DIMENSIONS ARE</text>
<text x="399" y="382.7">2.DO NOT SCALE</text>
<text x="399" y="388.7">3.IF IN DOUBT ,</text>
<text x="399" y="395.4">LOCATION :</text>
<text x="404.2" y="402">ALL RIGHTS OF REPRODUCTION &amp;</text>
<text x="404.7" y="405.4">DISTRIBUTION ARE RESERVED</text>
</g>
<g font-size="2.7" fill="#f0f">
<text x="564.6" y="376.2">MACHINING</text>
<text x="436.9" y="385.4">6.61 in^2</text>
<text x="471.4" y="385.5">#</text>
<text x="498.9" y="385">#</text>
<text x="513.6" y="385.3">WPES</text>
<text x="537.3" y="385.1">0300</text>
<text x="559.7" y="385.1">PL-02</text>
<text x="474.6" y="391.2">---</text>
<text x="508.7" y="391.2">B</text>
<text x="561" y="391.1">---</text>
<text x="493.4" y="399.5">#</text>
<text x="572.8" y="399.7">2 : 1</text>
<text x="436.6" y="408.7">05/09/2024</text>
<text x="450.9" y="408.8">05/09/2024</text>
<text x="466" y="408.9">05/09/2024</text>
<text x="489.6" y="408.5">0.08 kg</text>
<text x="571.4" y="408.7">1 OF 1</text>
</g>
<g font-size="2.7" fill="#800000">
<text x="399.9" y="379.7">IN mm</text>
<text x="399.7" y="385.7">DRAWING.</text>
<text x="399.7" y="391.8">ASK TEAM MEMBER</text>
<text x="400.1" y="402.5">C</text>
</g>
<g font-size="2.5" fill="#800000">
<text x="554.9" y="218.3">DEBURR AND REMOVE SHARP</text>
<text x="555.2" y="221">EDGES UNLESS SHARP EDGE</text>
<text x="556.1" y="227.1">UNSP.RADII</text>
<text x="556.8" y="223.8">REQUIREMENT SPECIFIED</text>
<text x="571.4" y="226.9">UNSP.CHF.</text>
<text x="559.2" y="229.9">0.5 R</text>
<text x="572.3" y="230.1">0.5 X 45</text>
<text x="559.8" y="238">UP TO 10</text>
<text x="576.1" y="238.1">±1.5°</text>
<text x="558.5" y="242.2">10 UP TO 50</text>
<text x="575.5" y="242.3">±0°50'</text>
<text x="557.4" y="250.7">120 UP TO 400</text>
<text x="557.9" y="246.5">50 UP TO 120</text>
<text x="575.5" y="250.7">±0°15'</text>
<text x="575.5" y="246.5">±0°25'</text>
<text x="558.7" y="259.4">0.5 UP TO 3</text>
<text x="559.5" y="263.7">3 UP TO 6</text>
<text x="576.6" y="263.6">±0.2</text>
<text x="576.6" y="259.4">±0.1</text>
<text x="559" y="267.9">6 UP TO 30</text>
<text x="576.6" y="267.9">±0.5</text>
<text x="557.8" y="272.2">30 UP TO 120</text>
<text x="576.6" y="272.2">±0.8</text>
<text x="556.9" y="280.7">315 UP TO 1000</text>
<text x="557.3" y="276.4">120 UP TO 315</text>
<text x="576.6" y="276.4">±1.2</text>
<text x="577.7" y="280.7">±2</text>
<text x="556.4" y="284.9">1000 UP TO 2000</text>
<text x="577.6" y="284.9">±3</text>
<text x="558.9" y="289.2">OVER 2000</text>
<text x="577.7" y="289.3">±4</text>
<text x="560" y="297.9">UP TO 10</text>
<text x="577.1" y="297.9">±1°</text>
<text x="558.5" y="302.1">10 UP TO 50</text>
<text x="575.5" y="302.1">±0°30'</text>
<text x="557.4" y="310.6">120 UP TO 400</text>
<text x="558.2" y="306.3">50 UP TO 120</text>
<text x="575.5" y="310.6">±0°10'</text>
<text x="575.5" y="306.4">±0°20'</text>
<text x="558.8" y="319.2">0.5 UP TO 3</text>
<text x="559.4" y="323.4">3 UP TO 6</text>
<text x="576.6" y="319.2">±0.1</text>
<text x="576.6" y="323.5">±0.1</text>
<text x="558.9" y="327.7">6 UP TO 30</text>
<text x="576.7" y="327.7">±0.2</text>
<text x="557.8" y="332">30 UP TO 120</text>
<text x="576.6" y="332">±0.3</text>
<text x="556.8" y="340.5">315 UP TO 1000</text>
<text x="557.3" y="336.3">120 UP TO 315</text>
<text x="576.6" y="336.3">±0.5</text>
<text x="576.6" y="340.5">±0.8</text>
<text x="556.2" y="344.7">1000 UP TO 2000</text>
<text x="576.6" y="344.7">±1.2</text>
<text x="558.9" y="349">OVER 2000</text>
<text x="577.6" y="349">±2</text>
</g>
<g font-size="2.5" fill="#f0f">
<text x="415.2" y="346.4">.</text>
<text x="530.3" y="346.5">.</text>
<text x="545.9" y="346.4">.</text>
<text x="415.2" y="351.5">.</text>
<text x="530" y="351.3">.</text>
<text x="545.9" y="351.4">.</text>
</g>
<g font-size="2.4" fill="#f0f">
<text x="7.7" y="382.7" transform="rotate(-90 7.7 382.7)">Uploading\2022-23\P23Y5\P23Y5B151065.dft</text>
<text x="7.7" y="409.8" transform="rotate(-90 7.7 409.8)">\\srv01043\ExDM</text>
</g>
<g font-size="2.1" fill="#800000">
<text x="558.5" y="232.4">UNSPECIFIED TOL.(FAB)</text>
<text x="559.5" y="234.7">FOR ANGULAR IN mm.</text>
<text x="558.6" y="253.9">UNSPECIFIED TOL.(FAB)</text>
<text x="560.7" y="256.3">FOR LINEAR IN mm.</text>
<text x="558.7" y="292.3">UNSPECIFIED TOL.(M/C)</text>
<text x="559.6" y="294.7">FOR ANGULAR IN mm.</text>
<text x="558.7" y="313.7">UNSPECIFIED TOL.(M/C)</text>
<text x="560.6" y="316.1">FOR LINEAR IN mm.</text>
</g>
</svg>
